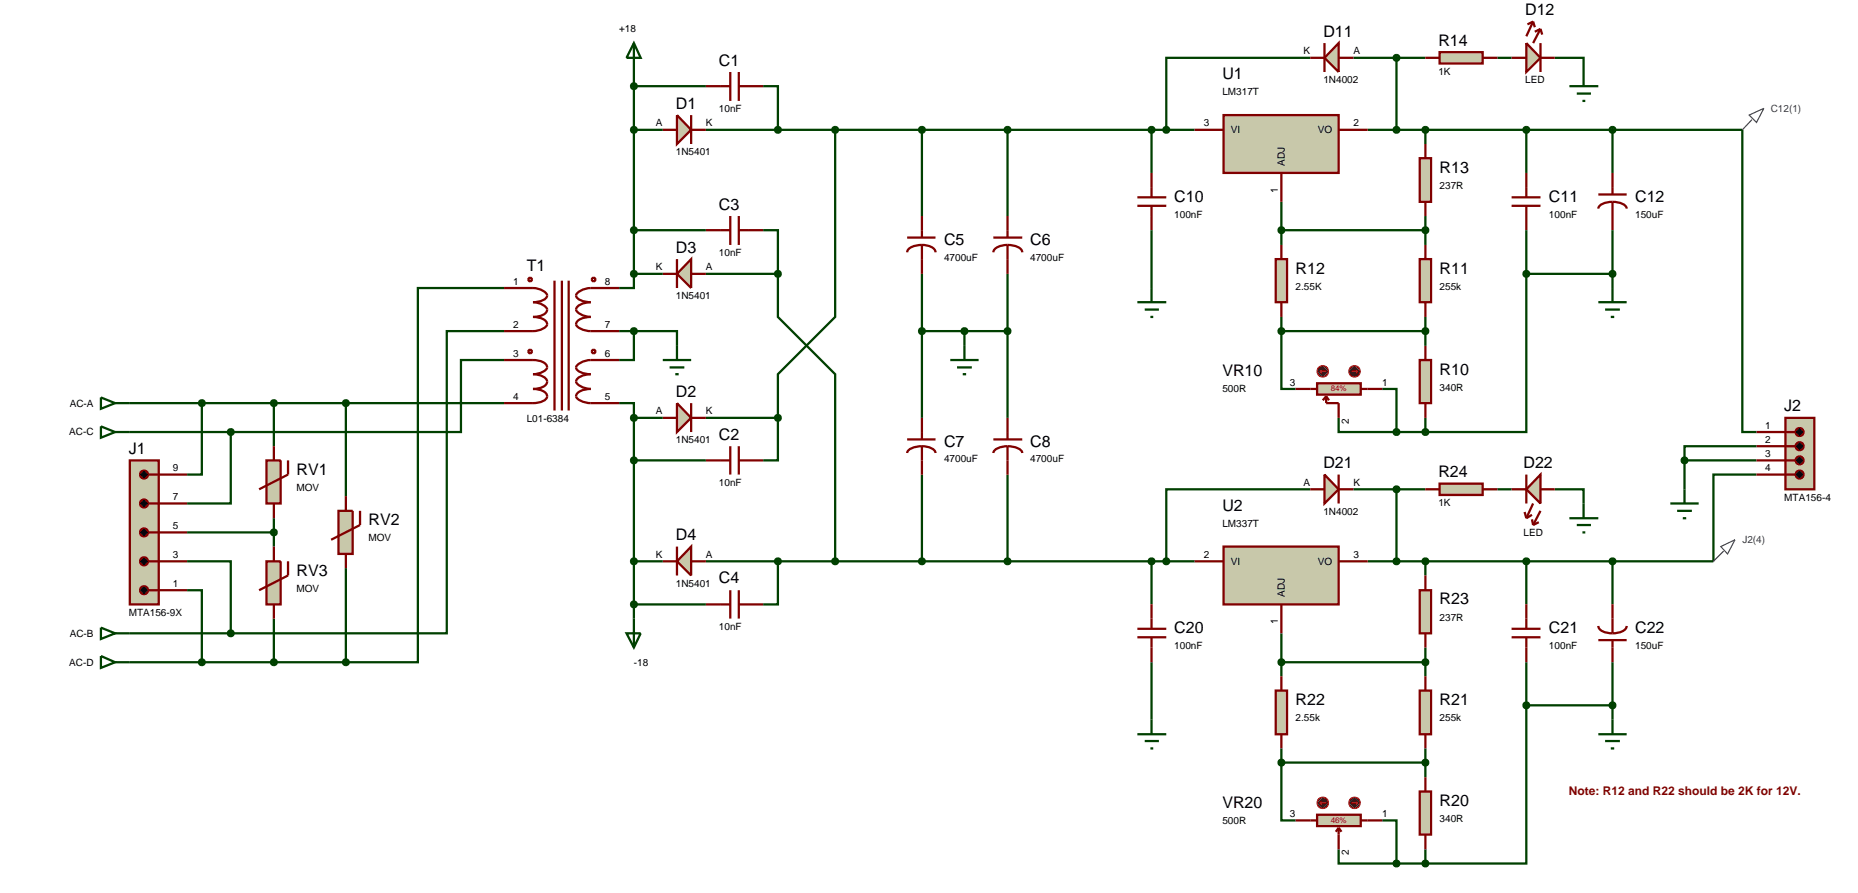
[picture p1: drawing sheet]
<svg xmlns="http://www.w3.org/2000/svg" width="328mm" height="158mm" viewBox="0 0 328 158" stroke-linecap="round" stroke-linejoin="round" font-family="sans-serif">
<g fill="none" stroke="#004000" stroke-width=".4">
<path d="M111.8 12.7v35.6M111.8 15.2h12.7M134.6 15.2h2.6v7.7M231.1 10.2h-25.4v12.7M238.7 10.2h12.7M246.3 10.2v12.7M264.1 10.2h2.5M274.2 10.2h5.1v2.5M111.8 22.9h5.1M124.5 22.9h86.2M147.3 22.9v33l-10.1 10.1v7.7M162.6 22.9v15.2"/>
<path d="M177.7 22.9v15.2M203.1 22.9v7.6M226 35.6v7.6M241.2 22.9h66.1v53.3h2.5M251.4 22.9v2.5M251.4 38.1v5.1M269.2 22.9v7.6M284.4 22.9v7.6M88.9 50.8h-15.2v66h-12.7M88.9 58.4h-10.1v53.3h-38.1M109.2 58.4h2.6M111.8 48.3v2.5h-2.6"/>
<path d="M111.8 58.4v5.1h-2.6M111.8 58.4h7.6v2.6M111.8 48.3h5.1M111.8 40.6h12.7M124.5 48.3h12.7M134.6 40.6h2.6v7.7M137.2 48.3v7.6l10.1 10.1v33M162.6 48.3v25.4M162.6 58.4h15.1M170.1 58.4v2.6M177.7 48.3v25.4M203.1 40.6v10.2"/>
<path d="M226 58.4v10.2h2.5M226 40.6h25.4M226 58.4h25.4M226 55.9v2.5M251.4 55.9v5.1M269.2 48.3v27.9h-17.8M269.2 48.3h15.2M269.2 40.6v7.7M284.4 40.6v10.2M22.9 71.1h66M22.9 76.2h17.8M35.6 71.1v12.6h-2.6"/>
<path d="M40.7 76.2v12.6h-7.7M48.3 71.1v7.6M61 71.1v16.4M88.9 63.5h-7.6v12.7h-40.6M109.2 71.1h2.6v2.6M111.8 73.7h5.1M111.8 73.7v35.4M124.5 73.7h12.7M137.2 73.7v7.5h-2.6M236.1 73.7v2.5h10.2M243.8 68.6h2.5v7.6M246.3 76.2h5.1"/>
<path d="M251.4 73.7v2.5M309.8 78.7h-12.7v2.5M33 99h7.7v12.7M33 93.9h15.3M48.3 91.4v5M111.8 99h5.1M111.8 81.2h12.7M124.5 99h86.2M137.2 99v7.6h-2.6M162.6 83.7v15.3M177.7 83.7v15.3M203.1 99v7.6"/>
<path d="M231.1 86.3h-25.4v12.7M238.7 86.3h12.7M246.3 86.3v12.7M251.4 99v2.5M264.1 86.3h2.5M269.2 99v7.6M274.2 86.3h5.1v2.5M284.4 99v7.6M297.1 81.2h12.7M297.1 81.2v5.1M309.8 83.7h-7.6v15.3h-61M22.9 116.8h38.1"/>
<path d="M22.9 111.7h17.8M33 104.1h2.6v12.7M48.3 109.1v7.7M61 100.2v16.6M111.8 106.6h12.7M203.1 116.8v10.1M226 116.8h25.4M226 111.7v7.6M251.4 114.2v5.1M269.2 116.8v7.6M284.4 116.8v10.1M226 134.5v10.2h2.5"/>
<path d="M226 132v2.5M226 134.5h25.4M251.4 132v5.1M269.2 124.4v27.9h-17.8M269.2 124.4h15.2M236.1 149.8v2.5h10.2M243.8 144.7h2.5v7.6M246.3 152.3h5.1M251.4 149.8v2.5"/>
</g>
<g fill="none" stroke="#800000" stroke-width=".4">
<path d="M162.6 38.1v3.8M88.9 50.8h5.1a2.6 2.6 0 0 1 2.5 1.3 1.43 1.43 0 0 1-1.3 1l-1.2 .2a2.6 2.6 0 0 1 2.5 1.3 1.44 1.44 0 0 1-1.3 1.1l-1.2 .2a2.98 2.98 0 0 1 2.4 .9 .85 .85 0 0 1-.7 1.2l-1.1 .3-.6 .1h-5.1M97.8 49.5v22.9M99.1 49.5v22.9M100.3 49.5v22.9M109.2 50.8h-5a2.79 2.79 0 0 0-2.6 1.3 1.5 1.5 0 0 0 1.3 1l1.3 .2a3.3 3.3 0 0 0-2.5 1l-.1 .3a2.79 2.79 0 0 0 2.6 1.3 3.2 3.2 0 0 0-2.5 .9l-.1 .4a2.77 2.77 0 0 0 2.6 1.2h5M160 41.9h5M162.6 43.2a2.14 2.14 0 0 1 2.4 1.3M162.6 43.2a3.2 3.2 0 0 0-2.5 .9l-.1 .4M162.6 43.2v5.1M88.9 63.5h5.1a2.98 2.98 0 0 1 2.4 .9 .85 .85 0 0 1-.7 1.2l-1.1 .3-.6 .1a2.31 2.31 0 0 1 2.5 1.3 1.44 1.44 0 0 1-1.3 1.1l-1.2 .2a2.98 2.98 0 0 1 2.4 .9 .9 .9 0 0 1-.7 1.3l-1.7 .3h-5.1M109.2 63.5h-5a2.79 2.79 0 0 0-2.6 1.3 1.5 1.5 0 0 0 1.3 1l1.3 .2a3.3 3.3 0 0 0-2.5 1l-.1 .3a2.79 2.79 0 0 0 2.6 1.3 3.2 3.2 0 0 0-2.5 .9l-.1 .4a2.77 2.77 0 0 0 2.6 1.2h5"/>
<path d="M160 77.5h5M162.6 78.7a2.21 2.21 0 0 1 2.4 1.2M162.6 78.7a3.4 3.4 0 0 0-2.5 .9l-.1 .3M162.6 73.7v3.8M162.6 78.7v5"/>
<circle cx="93.5" cy="49.3" r=".31"/>
<circle cx="104.7" cy="49.3" r=".31"/>
<circle cx="93.5" cy="62" r=".31"/>
<circle cx="104.7" cy="62" r=".31"/>
</g>
<path d="M119.4 20.3l2.5 2.6-2.5 2.5z" fill="#c8c8aa" stroke="#800000" stroke-width=".4"/>
<path d="M116.9 22.9h2.5M121.9 20.3v5.1M121.9 22.9h2.6" fill="none" stroke="#800000" stroke-width=".4"/>
<path d="M121.9 45.7v5.1l-2.5-2.5z" fill="#c8c8aa" stroke="#800000" stroke-width=".4"/>
<path d="M116.9 48.3h2.5M119.4 45.7v5.1M121.9 48.3h2.6" fill="none" stroke="#800000" stroke-width=".4"/>
<path d="M119.4 71.1l2.5 2.6-2.5 2.5z" fill="#c8c8aa" stroke="#800000" stroke-width=".4"/>
<path d="M116.9 73.7h2.5M121.9 71.1v5.1M121.9 73.7h2.6" fill="none" stroke="#800000" stroke-width=".4"/>
<path d="M121.9 96.4v5.1l-2.5-2.5z" fill="#c8c8aa" stroke="#800000" stroke-width=".4"/>
<path d="M116.9 99h2.5M119.4 96.4v5.1M121.9 99h2.6" fill="none" stroke="#800000" stroke-width=".4"/>
<path d="M111.5 73.3l.3-.1-.5 .5zM111.8 73.2l.3 .1 .2 .4zM111.8 74.2l.5-.5-.2 .4zM111.3 73.7l.5 .5-.4-.2z" fill="#004000" stroke="#004000" stroke-width=".4"/>
<path d="M111.8 73.2l.5 .5-.5 .5-.5-.5z" fill="#004000"/>
<path d="M111.5 47.9l.3-.1-.5 .5zM111.8 47.8l.3 .1 .2 .4zM111.8 48.8l.5-.5-.2 .4zM111.3 48.3l.5 .5-.4-.2z" fill="#004000" stroke="#004000" stroke-width=".4"/>
<path d="M111.8 47.8l.5 .5-.5 .5-.5-.5z" fill="#004000"/>
<path d="M111.8 7.6l1.2 2.6h-2.5zM111.8 7.6v5.1M110.5 111.7h2.5l-1.2 2.5zM111.8 109.1v5.1" fill="none" stroke="#004000" stroke-width=".4"/>
<g fill="none" stroke="#800000" stroke-width=".4">
<path d="M124.5 15.2h4.3M128.8 12.7v5.1M130.3 12.7v5.1M130.3 15.2h4.3M128.8 38.1v5.1M130.3 38.1v5.1M124.5 40.6h4.3M130.3 40.6h4.3M128.8 78.7v5M130.3 78.7v5M124.5 81.2h4.3M130.3 81.2h4.3"/>
<path d="M124.5 106.6h4.3M128.8 104.1v5M130.3 104.1v5M130.3 106.6h4.3"/>
</g>
<path d="M111.5 40.2l.3-.1-.5 .5zM111.8 40.1l.3 .1 .2 .4zM111.8 41.1l.5-.5-.2 .4zM111.3 40.6l.5 .5-.4-.2z" fill="#004000" stroke="#004000" stroke-width=".4"/>
<path d="M111.8 40.1l.5 .5-.5 .5-.5-.5z" fill="#004000"/>
<path d="M136.9 22.5l.3-.1-.5 .5zM137.2 22.4l.3 .1 .2 .4zM137.2 23.4l.5-.5-.2 .4zM136.7 22.9l.5 .5-.4-.2z" fill="#004000" stroke="#004000" stroke-width=".4"/>
<path d="M137.2 22.4l.5 .5-.5 .5-.5-.5z" fill="#004000"/>
<path d="M111.5 22.5l.3-.1-.5 .5zM111.8 22.4l.3 .1 .2 .4zM111.8 23.4l.5-.5-.2 .4zM111.3 22.9l.5 .5-.4-.2z" fill="#004000" stroke="#004000" stroke-width=".4"/>
<path d="M111.8 22.4l.5 .5-.5 .5-.5-.5z" fill="#004000"/>
<path d="M147 22.5l.3-.1-.5 .5zM147.3 22.4l.3 .1 .2 .4zM147.3 23.4l.5-.5-.2 .4zM146.8 22.9l.5 .5-.4-.2z" fill="#004000" stroke="#004000" stroke-width=".4"/>
<path d="M147.3 22.4l.5 .5-.5 .5-.5-.5z" fill="#004000"/>
<path d="M136.9 47.9l.3-.1-.5 .5zM137.2 47.8l.3 .1 .2 .4zM137.2 48.8l.5-.5-.2 .4zM136.7 48.3l.5 .5-.4-.2z" fill="#004000" stroke="#004000" stroke-width=".4"/>
<path d="M137.2 47.8l.5 .5-.5 .5-.5-.5z" fill="#004000"/>
<path d="M147 98.6l.3-.1-.5 .5zM147.3 98.5l.3 .1 .2 .4zM147.8 99l-.2 .4-.3 .1zM146.8 99l.5 .5-.4-.2z" fill="#004000" stroke="#004000" stroke-width=".4"/>
<path d="M147.3 98.5l.5 .5-.5 .5-.5-.5z" fill="#004000"/>
<path d="M162.3 22.5l.3-.1-.5 .5zM162.6 22.4l.3 .1 .2 .4zM162.6 23.4l.5-.5-.2 .4zM162.1 22.9l.5 .5-.4-.2z" fill="#004000" stroke="#004000" stroke-width=".4"/>
<path d="M162.6 22.4l.5 .5-.5 .5-.5-.5z" fill="#004000"/>
<path d="M162.3 98.6l.3-.1-.5 .5zM162.6 98.5l.3 .1 .2 .4zM163.1 99l-.2 .4-.3 .1zM162.1 99l.5 .5-.4-.2z" fill="#004000" stroke="#004000" stroke-width=".4"/>
<path d="M162.6 98.5l.5 .5-.5 .5-.5-.5z" fill="#004000"/>
<path d="M116.9 63.5h5M118.1 64.8h2.6M119.1 66h.6M119.4 61v2.5" fill="none" stroke="#004000" stroke-width=".4"/>
<path d="M111.5 58l.3-.1-.5 .5zM111.8 57.9l.3 .1 .2 .4zM111.8 58.9l.5-.5-.2 .4zM111.3 58.4l.5 .5-.4-.2z" fill="#004000" stroke="#004000" stroke-width=".4"/>
<path d="M111.8 57.9l.5 .5-.5 .5-.5-.5z" fill="#004000"/>
<path d="M167.6 63.5h5M168.8 64.8h2.6M169.8 66h.6M170.1 61v2.5" fill="none" stroke="#004000" stroke-width=".4"/>
<path d="M162.3 58l.3-.1-.5 .5zM162.6 57.9l.3 .1 .2 .4zM162.6 58.9l.5-.5-.2 .4zM162.1 58.4l.5 .5-.4-.2z" fill="#004000" stroke="#004000" stroke-width=".4"/>
<path d="M162.6 57.9l.5 .5-.5 .5-.5-.5z" fill="#004000"/>
<path d="M22.9 81.2h5.1v25.4h-5.1z" fill="#c8c8aa" stroke="#800000" stroke-width=".4"/>
<path d="M26.2 99h6.8M26.2 93.9h6.8M26.2 88.8h6.8M26.2 83.7h6.8M26.2 104.1h6.8" fill="none" stroke="#800000" stroke-width=".4"/>
<g fill="#000" stroke="#800000" stroke-width=".4">
<path d="M24.9 98.5l.5-.2-.7 .7zM25.4 98.3a.68 .68 0 0 1 .7 .7zM25.4 99.7l.7-.7a.68 .68 0 0 1-.7 .7zM24.7 99l.7 .7a.68 .68 0 0 1-.7-.7z"/>
<path d="M24.9 93.4l.5-.2-.7 .7zM25.4 93.2a.68 .68 0 0 1 .7 .7zM26.1 93.9a.68 .68 0 0 1-.7 .7zM24.7 93.9l.7 .7a.68 .68 0 0 1-.7-.7z"/>
<path d="M24.9 88.3l.5-.2-.7 .7zM25.4 88.1a.68 .68 0 0 1 .7 .7zM26.1 88.8a.68 .68 0 0 1-.7 .7zM24.7 88.8l.7 .7a.68 .68 0 0 1-.7-.7z"/>
<path d="M24.9 83.2l.5-.2-.7 .7zM25.4 83a.68 .68 0 0 1 .7 .7zM26.1 83.7a.68 .68 0 0 1-.7 .7zM24.7 83.7l.7 .7a.68 .68 0 0 1-.7-.7z"/>
<path d="M24.9 103.6l.5-.2-.7 .7zM25.4 103.4a.68 .68 0 0 1 .7 .7zM25.4 104.8l.7-.7a.68 .68 0 0 1-.7 .7zM24.7 104.1l.7 .7a.68 .68 0 0 1-.7-.7z"/>
</g>
<path d="M25.4 98.3l.7 .7-.7 .7-.7-.7zM25.4 93.2l.7 .7-.7 .7-.7-.7zM24.7 88.8l.7-.7 .7 .7-.7 .7zM24.7 83.7l.7-.7 .7 .7-.7 .7zM25.4 103.4l.7 .7-.7 .7-.7-.7z" fill="#000"/>
<path d="M59.7 90.1h2.5v7.6h-2.5z" fill="#c8c8aa" stroke="#800000" stroke-width=".4"/>
<path d="M61 87.5v2.6M61 97.7v2.5M63.5 90.1v2.5l-5.1 2.6" fill="none" stroke="#800000" stroke-width=".4"/>
<path d="M47 81.2h2.5v7.6h-2.5z" fill="#c8c8aa" stroke="#800000" stroke-width=".4"/>
<path d="M48.3 78.7v2.5M48.3 88.8v2.6M50.8 81.2v2.5l-5.1 2.6" fill="none" stroke="#800000" stroke-width=".4"/>
<path d="M47 99h2.5v7.6h-2.5z" fill="#c8c8aa" stroke="#800000" stroke-width=".4"/>
<path d="M48.3 96.4v2.6M50.8 99v2.5l-5.1 2.6M48.3 106.6v2.5" fill="none" stroke="#800000" stroke-width=".4"/>
<path d="M48 93.5l.3-.1-.5 .5zM48.3 93.4l.3 .1 .2 .4zM48.3 94.4l.5-.5-.2 .4zM47.8 93.9l.5 .5-.4-.2z" fill="#004000" stroke="#004000" stroke-width=".4"/>
<path d="M48.3 93.4l.5 .5-.5 .5-.5-.5z" fill="#004000"/>
<path d="M48 70.7l.3-.1-.5 .5zM48.3 70.6l.3 .1 .2 .4zM48.3 71.6l.5-.5-.2 .4zM47.8 71.1l.5 .5-.4-.2z" fill="#004000" stroke="#004000" stroke-width=".4"/>
<path d="M48.3 70.6l.5 .5-.5 .5-.5-.5z" fill="#004000"/>
<path d="M48 116.4l.3-.1-.5 .5zM48.3 116.3l.3 .1 .2 .4zM48.3 117.3l.5-.5-.2 .4zM47.8 116.8l.5 .5-.4-.2z" fill="#004000" stroke="#004000" stroke-width=".4"/>
<path d="M48.3 116.3l.5 .5-.5 .5-.5-.5z" fill="#004000"/>
<path d="M17.8 70.1l2.5 1-2.5 1zM17.8 75.2l2.5 1-2.5 1zM20.3 71.1h2.6M20.3 76.2h2.6M17.8 110.7l2.5 1-2.5 1zM17.8 115.7l2.5 1.1-2.5 1zM20.3 111.7h2.6M20.3 116.8h2.6" fill="none" stroke="#004000" stroke-width=".4"/>
<path d="M35.3 70.7l.3-.1-.5 .5zM35.6 70.6l.4 .2 .1 .3zM35.6 71.6l.5-.5-.2 .4zM35.1 71.1l.5 .5-.3-.1z" fill="#004000" stroke="#004000" stroke-width=".4"/>
<path d="M35.6 70.6l.5 .5-.5 .5-.5-.5z" fill="#004000"/>
<path d="M35.3 116.4l.3-.1-.5 .5zM35.6 116.3l.3 .1 .2 .4zM35.6 117.3l.5-.5-.2 .4zM35.1 116.8l.5 .5-.4-.2z" fill="#004000" stroke="#004000" stroke-width=".4"/>
<path d="M35.1 116.8l.5-.5 .5 .5-.5 .5z" fill="#004000"/>
<path d="M60.7 70.7l.3-.1-.5 .5zM61 70.6l.3 .1 .2 .4zM61 71.6l.5-.5-.2 .4zM60.5 71.1l.5 .5-.4-.2z" fill="#004000" stroke="#004000" stroke-width=".4"/>
<path d="M61 70.6l.5 .5-.5 .5-.5-.5z" fill="#004000"/>
<path d="M60.7 116.4l.3-.1-.5 .5zM61 116.3l.3 .1 .2 .4zM61 117.3l.5-.5-.2 .4zM60.5 116.8l.5 .5-.4-.2z" fill="#004000" stroke="#004000" stroke-width=".4"/>
<path d="M61 116.3l.5 .5-.5 .5-.5-.5z" fill="#004000"/>
<path d="M40.4 111.3l.3-.1-.5 .5zM40.7 111.2l.4 .2 .1 .3zM41.2 111.7l-.1 .3-.4 .2zM40.2 111.7l.5 .5-.4-.2z" fill="#004000" stroke="#004000" stroke-width=".4"/>
<path d="M40.7 111.2l.5 .5-.5 .5-.5-.5z" fill="#004000"/>
<path d="M40.3 75.9l.4-.2-.5 .5zM40.7 75.7l.4 .2 .1 .3zM41.2 76.2l-.1 .3-.4 .2zM40.2 76.2l.5 .5-.4-.2z" fill="#004000" stroke="#004000" stroke-width=".4"/>
<path d="M40.2 76.2l.5-.5 .5 .5-.5 .5z" fill="#004000"/>
<path d="M177.7 38.1v3.8M175.2 41.9h5.1M177.7 43.2a3.2 3.2 0 0 1 2.5 .9l.1 .4M177.7 43.2a3.1 3.1 0 0 0-2.4 .9l-.1 .4M177.7 43.2v5.1M175.2 77.5h5.1M177.7 78.7a3.4 3.4 0 0 1 2.5 .9l.1 .3M177.7 78.7a3.3 3.3 0 0 0-2.4 .9l-.1 .3M177.7 73.7v3.8M177.7 78.7v5" fill="none" stroke="#800000" stroke-width=".4"/>
<path d="M169.8 58l.3-.1-.5 .5zM170.1 57.9l.4 .2 .1 .3zM170.1 58.9l.5-.5-.2 .4zM169.6 58.4l.5 .5-.4-.2z" fill="#004000" stroke="#004000" stroke-width=".4"/>
<path d="M170.1 57.9l.5 .5-.5 .5-.5-.5z" fill="#004000"/>
<path d="M177.4 58l.3-.1-.5 .5zM177.7 57.9l.4 .2 .1 .3zM178.2 58.4l-.1 .3-.4 .2zM177.2 58.4l.5 .5-.3-.1z" fill="#004000" stroke="#004000" stroke-width=".4"/>
<path d="M177.2 58.4l.5-.5 .5 .5-.5 .5z" fill="#004000"/>
<path d="M136.9 73.3l.3-.1-.5 .5zM137.2 73.2l.3 .1 .2 .4zM137.2 74.2l.5-.5-.2 .4zM136.7 73.7l.5 .5-.4-.2z" fill="#004000" stroke="#004000" stroke-width=".4"/>
<path d="M137.2 73.2l.5 .5-.5 .5-.5-.5z" fill="#004000"/>
<path d="M111.5 80.8l.3-.1-.5 .5zM111.8 80.7l.3 .1 .2 .4zM111.8 81.7l.5-.5-.2 .4zM111.3 81.2l.5 .5-.3-.1z" fill="#004000" stroke="#004000" stroke-width=".4"/>
<path d="M111.8 80.7l.5 .5-.5 .5-.5-.5z" fill="#004000"/>
<path d="M136.9 98.6l.3-.1-.5 .5zM137.2 98.5l.3 .1 .2 .4zM137.7 99l-.2 .4-.3 .1zM136.7 99l.5 .5-.4-.2z" fill="#004000" stroke="#004000" stroke-width=".4"/>
<path d="M137.2 98.5l.5 .5-.5 .5-.5-.5z" fill="#004000"/>
<path d="M111.5 98.6l.3-.1-.5 .5zM111.8 98.5l.3 .1 .2 .4zM112.3 99l-.2 .4-.3 .1zM111.3 99l.5 .5-.4-.2z" fill="#004000" stroke="#004000" stroke-width=".4"/>
<path d="M111.8 98.5l.5 .5-.5 .5-.5-.5z" fill="#004000"/>
<path d="M215.8 20.3h20.3v10.2h-20.3z" fill="#c8c8aa" stroke="#800000" stroke-width=".4"/>
<path d="M210.7 22.9h5.1M226 30.5v5.1M236.1 22.9h5.1" fill="none" stroke="#800000" stroke-width=".4"/>
<path d="M177.3 98.7l.4-.2-.5 .5zM177.7 98.5l.4 .2 .1 .3zM178.2 99l-.1 .3-.4 .2zM177.2 99l.5 .5-.3-.1z" fill="#004000" stroke="#004000" stroke-width=".4"/>
<path d="M177.2 99l.5-.5 .5 .5-.5 .5z" fill="#004000"/>
<path d="M177.4 22.5l.3-.1-.5 .5zM177.7 22.4l.4 .2 .1 .3zM177.7 23.4l.5-.5-.1 .3zM177.2 22.9l.5 .5-.3-.1z" fill="#004000" stroke="#004000" stroke-width=".4"/>
<path d="M177.2 22.9l.5-.5 .5 .5-.5 .5z" fill="#004000"/>
<path d="M200.6 36.3h5.1M200.6 34.8h5.1M203.1 30.5v4.3M203.1 36.3v4.3M200.6 112.4h5.1M200.6 110.9h5.1M203.1 106.6v4.3M203.1 112.4v4.4" fill="none" stroke="#800000" stroke-width=".4"/>
<path d="M202.8 22.5l.3-.1-.5 .5zM203.1 22.4l.4 .2 .1 .3zM203.1 23.4l.5-.5-.2 .4zM202.6 22.9l.5 .5-.3-.1z" fill="#004000" stroke="#004000" stroke-width=".4"/>
<path d="M203.1 22.4l.5 .5-.5 .5-.5-.5z" fill="#004000"/>
<path d="M200.6 53.3h5.1M201.9 54.6h2.5M202.9 55.9h.5M203.1 50.8v2.5M200.6 129.5h5.1M201.9 130.7h2.5M202.9 132h.5M203.1 126.9v2.6" fill="none" stroke="#004000" stroke-width=".4"/>
<path d="M233.6 83.7l2.5 2.6-2.5 2.5z" fill="#c8c8aa" stroke="#800000" stroke-width=".4"/>
<path d="M231.1 86.3h2.5M236.1 83.7v5.1M236.1 86.3h2.6" fill="none" stroke="#800000" stroke-width=".4"/>
<path d="M236.1 7.6v5.1l-2.5-2.5z" fill="#c8c8aa" stroke="#800000" stroke-width=".4"/>
<path d="M231.1 10.2h2.5M233.6 7.6v5.1M236.1 10.2h2.6" fill="none" stroke="#800000" stroke-width=".4"/>
<path d="M205.4 22.5l.3-.1-.5 .5zM205.7 22.4l.4 .2 .1 .3zM205.7 23.4l.5-.5-.1 .3zM205.2 22.9l.5 .5-.3-.1z" fill="#004000" stroke="#004000" stroke-width=".4"/>
<path d="M205.7 22.4l.5 .5-.5 .5-.5-.5z" fill="#004000"/>
<g fill="none" stroke="#800000" stroke-width=".4">
<path d="M266.6 36.3h5.1M266.6 34.8h5.1M269.2 30.5v4.3M269.2 36.3v4.3M281.9 34.3h5M284.4 35.6a3.2 3.2 0 0 1 2.4 .9l.1 .3M284.4 35.6a3.2 3.2 0 0 0-2.4 .9l-.1 .3M284.4 30.5v3.8M284.4 35.6v5M266.6 112.4h5.1M266.6 110.9h5.1M269.2 106.6v4.3"/>
<path d="M269.2 112.4v4.4M281.9 110.4a1.44 1.44 0 0 0 1.3 1.1l1.2 .2M281.9 112.9h5M284.4 106.6v5.1M284.4 112.9v3.9M286.9 110.4a1.44 1.44 0 0 1-1.3 1.1l-1.2 .2"/>
</g>
<path d="M246 22.5l.3-.1-.5 .5zM246.3 22.4l.4 .2 .1 .3zM246.3 23.4l.5-.5-.2 .4zM245.8 22.9l.5 .5-.4-.2z" fill="#004000" stroke="#004000" stroke-width=".4"/>
<path d="M246.3 22.4l.5 .5-.5 .5-.5-.5z" fill="#004000"/>
<path d="M268.9 22.5l.3-.1-.5 .5zM269.2 22.4l.4 .2 .1 .3zM269.2 23.4l.5-.5-.1 .3zM268.7 22.9l.5 .5-.3-.1z" fill="#004000" stroke="#004000" stroke-width=".4"/>
<path d="M269.2 22.4l.5 .5-.5 .5-.5-.5z" fill="#004000"/>
<path d="M281.9 53.3h5M283.1 54.6h2.6M284.1 55.9h.6M284.4 50.8v2.5M281.9 129.5h5M283.1 130.7h2.6M284.1 132h.6M284.4 126.9v2.6" fill="none" stroke="#004000" stroke-width=".4"/>
<path d="M284.1 47.9l.3-.1-.5 .5zM284.4 47.8l.4 .2 .1 .3zM284.4 48.8l.5-.5-.2 .4zM283.9 48.3l.5 .5-.4-.2z" fill="#004000" stroke="#004000" stroke-width=".4"/>
<path d="M284.4 47.8l.5 .5-.5 .5-.5-.5z" fill="#004000"/>
<path d="M284 124.1l.4-.2-.5 .5zM284.4 123.9l.3 .1 .2 .4zM284.4 124.9l.5-.5-.1 .3zM283.9 124.4l.5 .5-.4-.2z" fill="#004000" stroke="#004000" stroke-width=".4"/>
<path d="M284.4 123.9l.5 .5-.5 .5-.5-.5z" fill="#004000"/>
<path d="M268.8 98.7l.4-.2-.5 .5zM269.2 98.5l.3 .1 .2 .4zM269.7 99l-.1 .3-.4 .2zM268.7 99l.5 .5-.4-.2z" fill="#004000" stroke="#004000" stroke-width=".4"/>
<path d="M268.7 99l.5-.5 .5 .5-.5 .5z" fill="#004000"/>
<path d="M225 45.7h2v7.6h-2z" fill="#c8c8aa" stroke="#800000" stroke-width=".4"/>
<path d="M226 43.2v2.5M226 53.3v2.6" fill="none" stroke="#800000" stroke-width=".4"/>
<path d="M250.4 27.9h2v7.7h-2z" fill="#c8c8aa" stroke="#800000" stroke-width=".4"/>
<path d="M251.4 25.4v2.5M251.4 35.6v2.5" fill="none" stroke="#800000" stroke-width=".4"/>
<path d="M250.4 45.7h2v7.6h-2z" fill="#c8c8aa" stroke="#800000" stroke-width=".4"/>
<path d="M251.4 43.2v2.5M251.4 53.3v2.6" fill="none" stroke="#800000" stroke-width=".4"/>
<path d="M225 121.8h2v7.7h-2z" fill="#c8c8aa" stroke="#800000" stroke-width=".4"/>
<path d="M226 119.3v2.5M226 129.5v2.5" fill="none" stroke="#800000" stroke-width=".4"/>
<path d="M250.4 104.1h2v7.6h-2z" fill="#c8c8aa" stroke="#800000" stroke-width=".4"/>
<path d="M251.4 101.5v2.6M251.4 111.7v2.5" fill="none" stroke="#800000" stroke-width=".4"/>
<path d="M250.4 121.8h2v7.7h-2z" fill="#c8c8aa" stroke="#800000" stroke-width=".4"/>
<path d="M251.4 119.3v2.5M251.4 129.5v2.5" fill="none" stroke="#800000" stroke-width=".4"/>
<path d="M232.3 143.7h7.7v2h-7.7z" fill="#c8c8aa" stroke="#800000" stroke-width=".4"/>
<path d="M228.5 144.7h3.8M236.1 146l.5 .7M236.1 146l-.5 .7M236.1 146v3.8M240 144.7h3.8" fill="none" stroke="#800000" stroke-width=".4"/>
<path d="M232.6 140.9l.7-.3-1 1zM233.3 140.6a.94 .94 0 0 1 1 1zM234.3 141.6a.94 .94 0 0 1-1 1zM232.3 141.6l1 1a.94 .94 0 0 1-1-1z" fill="#400000" stroke="#f00" stroke-width=".2"/>
<path d="M232.3 141.6l1-1 1 1-1 1z" fill="#400000"/>
<path d="M232.8 141.6l.3 .3M232.8 141.6h1.1M233.1 141.4l-.3 .2" fill="none" stroke="#f00" stroke-width=".2"/>
<path d="M238.2 140.9l.7-.3-1 1zM238.9 140.6a.94 .94 0 0 1 1 1zM239.9 141.6a.94 .94 0 0 1-1 1zM237.9 141.6l1 1a.94 .94 0 0 1-1-1z" fill="#400000" stroke="#f00" stroke-width=".2"/>
<path d="M237.9 141.6l1-1 1 1-1 1z" fill="#400000"/>
<path d="M238.4 141.6h1M239.2 141.4l.2 .2M239.4 141.6l-.2 .3" fill="none" stroke="#f00" stroke-width=".2"/>
<path d="M232.3 67.6h7.7v2h-7.7z" fill="#c8c8aa" stroke="#800000" stroke-width=".4"/>
<path d="M228.5 68.6h3.8M233.9 69.9l-.6 .7M233.9 69.9l.5 .7M233.9 69.9v1.2h2.2v2.6M240 68.6h3.8" fill="none" stroke="#800000" stroke-width=".4"/>
<path d="M232.6 64.8l.7-.3-1 1zM233.3 64.5a.94 .94 0 0 1 1 1zM234.3 65.5a.94 .94 0 0 1-1 1zM232.3 65.5l1 1a.94 .94 0 0 1-1-1z" fill="#400000" stroke="#f00" stroke-width=".2"/>
<path d="M232.3 65.5l1-1 1 1-1 1z" fill="#400000"/>
<path d="M232.8 65.5l.3 .3M232.8 65.5h1.1M233.1 65.3l-.3 .2" fill="none" stroke="#f00" stroke-width=".2"/>
<path d="M238.2 64.8l.7-.3-1 1zM238.9 64.5a.94 .94 0 0 1 1 1zM239.9 65.5a.94 .94 0 0 1-1 1zM237.9 65.5l1 1a.94 .94 0 0 1-1-1z" fill="#400000" stroke="#f00" stroke-width=".2"/>
<path d="M237.9 65.5l1-1 1 1-1 1z" fill="#400000"/>
<path d="M238.4 65.5h1M239.2 65.3l.2 .2M239.4 65.5l-.2 .3" fill="none" stroke="#f00" stroke-width=".2"/>
<path d="M225.6 40.3l.4-.2-.5 .5zM226 40.1l.4 .2 .1 .3zM226 41.1l.5-.5-.1 .3zM225.5 40.6l.5 .5-.4-.2z" fill="#004000" stroke="#004000" stroke-width=".4"/>
<path d="M225.5 40.6l.5-.5 .5 .5-.5 .5z" fill="#004000"/>
<path d="M251 40.3l.4-.2-.5 .5zM251.4 40.1l.4 .2 .1 .3zM251.9 40.6l-.1 .3-.4 .2zM250.9 40.6l.5 .5-.4-.2z" fill="#004000" stroke="#004000" stroke-width=".4"/>
<path d="M250.9 40.6l.5-.5 .5 .5-.5 .5z" fill="#004000"/>
<path d="M251.1 22.5l.3-.1-.5 .5zM251.4 22.4l.4 .2 .1 .3zM251.9 22.9l-.1 .3-.4 .2zM250.9 22.9l.5 .5-.4-.2z" fill="#004000" stroke="#004000" stroke-width=".4"/>
<path d="M251.4 22.4l.5 .5-.5 .5-.5-.5z" fill="#004000"/>
<path d="M250.4 63.5h2v7.6h-2z" fill="#c8c8aa" stroke="#800000" stroke-width=".4"/>
<path d="M251.4 61v2.5M251.4 71.1v2.6" fill="none" stroke="#800000" stroke-width=".4"/>
<path d="M250.4 139.6h2v7.6h-2z" fill="#c8c8aa" stroke="#800000" stroke-width=".4"/>
<path d="M251.4 137.1v2.5M251.4 147.2v2.6" fill="none" stroke="#800000" stroke-width=".4"/>
<path d="M245.9 75.9l.4-.2-.5 .5zM246.3 75.7l.3 .1 .2 .4zM246.3 76.7l.5-.5-.1 .3zM245.8 76.2l.5 .5-.4-.2z" fill="#004000" stroke="#004000" stroke-width=".4"/>
<path d="M246.3 75.7l.5 .5-.5 .5-.5-.5z" fill="#004000"/>
<path d="M245.9 152l.4-.2-.5 .5zM246.3 151.8l.4 .2 .1 .3zM246.3 152.8l.5-.5-.2 .4zM245.8 152.3l.5 .5-.4-.2z" fill="#004000" stroke="#004000" stroke-width=".4"/>
<path d="M246.3 151.8l.5 .5-.5 .5-.5-.5z" fill="#004000"/>
<path d="M268.8 124.1l.4-.2-.5 .5zM269.2 123.9l.3 .1 .2 .4zM269.7 124.4l-.1 .3-.4 .2zM268.7 124.4l.5 .5-.4-.2z" fill="#004000" stroke="#004000" stroke-width=".4"/>
<path d="M268.7 124.4l.5-.5 .5 .5-.5 .5z" fill="#004000"/>
<path d="M251 152l.4-.2-.5 .5zM251.4 151.8l.4 .2 .1 .3zM251.9 152.3l-.1 .3-.4 .2zM250.9 152.3l.5 .5-.4-.2z" fill="#004000" stroke="#004000" stroke-width=".4"/>
<path d="M251.4 151.8l.5 .5-.5 .5-.5-.5z" fill="#004000"/>
<path d="M268.9 47.9l.3-.1-.5 .5zM269.2 47.8l.4 .2 .1 .3zM269.2 48.8l.5-.5-.1 .3zM268.7 48.3l.5 .5-.3-.1z" fill="#004000" stroke="#004000" stroke-width=".4"/>
<path d="M269.2 47.8l.5 .5-.5 .5-.5-.5z" fill="#004000"/>
<path d="M251 75.9l.4-.2-.5 .5zM251.4 75.7l.4 .2 .1 .3zM251.9 76.2l-.1 .3-.4 .2zM250.9 76.2l.5 .5-.4-.2z" fill="#004000" stroke="#004000" stroke-width=".4"/>
<path d="M250.9 76.2l.5-.5 .5 .5-.5 .5z" fill="#004000"/>
<path d="M251.1 58l.3-.1-.5 .5zM251.4 57.9l.4 .2 .1 .3zM251.9 58.4l-.1 .3-.4 .2zM250.9 58.4l.5 .5-.4-.2z" fill="#004000" stroke="#004000" stroke-width=".4"/>
<path d="M251.4 57.9l.5 .5-.5 .5-.5-.5z" fill="#004000"/>
<path d="M225.7 58l.3-.1-.5 .5zM226 57.9l.4 .2 .1 .3zM226.5 58.4l-.1 .3-.4 .2zM225.5 58.4l.5 .5-.4-.2z" fill="#004000" stroke="#004000" stroke-width=".4"/>
<path d="M226 57.9l.5 .5-.5 .5-.5-.5z" fill="#004000"/>
<path d="M251 134.2l.4-.2-.5 .5zM251.4 134l.4 .2 .1 .3zM251.9 134.5l-.1 .3-.4 .2zM250.9 134.5l.5 .5-.4-.2z" fill="#004000" stroke="#004000" stroke-width=".4"/>
<path d="M251.4 134l.5 .5-.5 .5-.5-.5z" fill="#004000"/>
<path d="M225.6 134.2l.4-.2-.5 .5zM226 134l.4 .2 .1 .3zM226.5 134.5l-.1 .3-.4 .2zM225.5 134.5l.5 .5-.4-.2z" fill="#004000" stroke="#004000" stroke-width=".4"/>
<path d="M226 134l.5 .5-.5 .5-.5-.5z" fill="#004000"/>
<path d="M314.9 73.7h5.1v12.6h-5.1z" fill="#c8c8aa" stroke="#800000" stroke-width=".4"/>
<path d="M309.8 76.2h6.9M309.8 78.7h6.9M309.8 81.2h6.9M309.8 83.7h6.9" fill="none" stroke="#800000" stroke-width=".4"/>
<g fill="#000" stroke="#800000" stroke-width=".4">
<path d="M316.9 75.7l.5-.2-.7 .7zM317.4 75.5a.68 .68 0 0 1 .7 .7zM318.1 76.2a.68 .68 0 0 1-.7 .7zM316.7 76.2l.7 .7a.68 .68 0 0 1-.7-.7z"/>
<path d="M316.9 78.2l.5-.2-.7 .7zM317.4 78a.68 .68 0 0 1 .7 .7zM317.4 79.4l.7-.7a.68 .68 0 0 1-.7 .7zM316.7 78.7l.7 .7a.68 .68 0 0 1-.7-.7z"/>
<path d="M316.9 80.7l.5-.2-.7 .7zM317.4 80.5a.68 .68 0 0 1 .7 .7zM317.4 81.9l.7-.7a.68 .68 0 0 1-.7 .7zM316.7 81.2l.7 .7a.68 .68 0 0 1-.7-.7z"/>
<path d="M316.9 83.2l.5-.2-.7 .7zM317.4 83a.68 .68 0 0 1 .7 .7zM317.4 84.4l.7-.7a.68 .68 0 0 1-.7 .7zM316.7 83.7l.7 .7a.68 .68 0 0 1-.7-.7z"/>
</g>
<path d="M316.7 76.2l.7-.7 .7 .7-.7 .7zM316.7 78.7l.7-.7 .7 .7-.7 .7zM317.4 80.5l.7 .7-.7 .7-.7-.7zM316.7 83.7l.7-.7 .7 .7-.7 .7z" fill="#000"/>
<path d="M284.1 22.5l.3-.1-.5 .5zM284.4 22.4l.4 .2 .1 .3zM284.4 23.4l.5-.5-.2 .4zM283.9 22.9l.5 .5-.4-.2z" fill="#004000" stroke="#004000" stroke-width=".4"/>
<path d="M284.4 22.4l.5 .5-.5 .5-.5-.5z" fill="#004000"/>
<path d="M284.1 98.6l.3-.1-.5 .5zM284.4 98.5l.3 .1 .2 .4zM284.4 99.5l.5-.5-.1 .3zM283.9 99l.5 .5-.4-.2z" fill="#004000" stroke="#004000" stroke-width=".4"/>
<path d="M284.4 98.5l.5 .5-.5 .5-.5-.5z" fill="#004000"/>
<path d="M294.6 88.8h5M295.8 90.1h2.6M296.8 91.4h.6M297.1 86.3v2.5" fill="none" stroke="#004000" stroke-width=".4"/>
<path d="M296.8 80.8l.3-.1-.5 .5zM297.1 80.7l.4 .2 .1 .3zM297.1 81.7l.5-.5-.2 .4zM296.6 81.2l.5 .5-.4-.2z" fill="#004000" stroke="#004000" stroke-width=".4"/>
<path d="M297.1 80.7l.5 .5-.5 .5-.5-.5z" fill="#004000"/>
<path d="M253.9 85.3h7.6v2h-7.6z" fill="#c8c8aa" stroke="#800000" stroke-width=".4"/>
<path d="M251.4 86.3h2.5M261.5 86.3h2.6" fill="none" stroke="#800000" stroke-width=".4"/>
<path d="M253.9 9.2h7.6v2h-7.6z" fill="#c8c8aa" stroke="#800000" stroke-width=".4"/>
<path d="M251.4 10.2h2.5M261.5 10.2h2.6" fill="none" stroke="#800000" stroke-width=".4"/>
<path d="M269.2 7.6l2.5 2.6-2.5 2.5z" fill="#c8c8aa" stroke="#800000" stroke-width=".4"/>
<path d="M266.6 10.2h2.6M270.4 3.8l-1.2 2.6M270.4 3.8l-1 .5M270.4 3.8l.3 1M271.7 7.6v5.1M271.7 5.1l-1.3 2.5M271.7 5.1l-1 .5M271.7 5.1l.3 1M271.7 10.2h2.5" fill="none" stroke="#800000" stroke-width=".4"/>
<path d="M271.7 83.7v5.1l-2.5-2.5z" fill="#c8c8aa" stroke="#800000" stroke-width=".4"/>
<path d="M266.6 86.3h2.6M268.9 90.3l.3 1.1M269.2 83.7v5.1M270.2 90.8l-1 .6M270.2 91.6l.2 1M270.4 88.8l-1.2 2.6M271.4 92.1l-1 .5M271.7 90.1l-1.3 2.5M271.7 86.3h2.5" fill="none" stroke="#800000" stroke-width=".4"/>
<path d="M276.8 15.2h5.1M278.1 16.5h2.5M279.1 17.8h.5M279.3 12.7v2.5M276.8 91.4h5.1M278.1 92.6h2.5M279.1 93.9h.5M279.3 88.8v2.6" fill="none" stroke="#004000" stroke-width=".4"/>
<path d="M246 9.8l.3-.1-.5 .5zM246.3 9.7l.4 .2 .1 .3zM246.3 10.7l.5-.5-.2 .4zM245.8 10.2l.5 .5-.4-.2z" fill="#004000" stroke="#004000" stroke-width=".4"/>
<path d="M246.3 9.7l.5 .5-.5 .5-.5-.5z" fill="#004000"/>
<path d="M246 85.9l.3-.1-.5 .5zM246.3 85.8l.3 .1 .2 .4zM246.3 86.8l.5-.5-.1 .3zM245.8 86.3l.5 .5-.4-.2z" fill="#004000" stroke="#004000" stroke-width=".4"/>
<path d="M246.3 85.8l.5 .5-.5 .5-.5-.5z" fill="#004000"/>
<path d="M215.8 96.4h20.3v10.2h-20.3z" fill="#c8c8aa" stroke="#800000" stroke-width=".4"/>
<path d="M210.7 99h5.1M236.1 99h5.1M226 106.6v5.1" fill="none" stroke="#800000" stroke-width=".4"/>
<path d="M205.3 98.7l.4-.2-.5 .5zM205.7 98.5l.3 .1 .2 .4zM206.2 99l-.1 .3-.4 .2zM205.2 99l.5 .5-.4-.2z" fill="#004000" stroke="#004000" stroke-width=".4"/>
<path d="M205.2 99l.5-.5 .5 .5-.5 .5z" fill="#004000"/>
<path d="M246 98.6l.3-.1-.5 .5zM246.3 98.5l.3 .1 .2 .4zM246.3 99.5l.5-.5-.1 .3zM245.8 99l.5 .5-.4-.2z" fill="#004000" stroke="#004000" stroke-width=".4"/>
<path d="M246.3 98.5l.5 .5-.5 .5-.5-.5z" fill="#004000"/>
<path d="M225.6 116.5l.4-.2-.5 .5zM226 116.3l.4 .2 .1 .3zM226.5 116.8l-.1 .3-.4 .2zM225.5 116.8l.5 .5-.4-.2z" fill="#004000" stroke="#004000" stroke-width=".4"/>
<path d="M226 116.3l.5 .5-.5 .5-.5-.5z" fill="#004000"/>
<path d="M251.1 98.6l.3-.1-.5 .5zM251.4 98.5l.4 .2 .1 .3zM251.9 99l-.1 .3-.4 .2zM250.9 99l.5 .5-.4-.2z" fill="#004000" stroke="#004000" stroke-width=".4"/>
<path d="M251.4 98.5l.5 .5-.5 .5-.5-.5z" fill="#004000"/>
<path d="M251 116.5l.4-.2-.5 .5zM251.4 116.3l.4 .2 .1 .3zM251.9 116.8l-.1 .3-.4 .2zM250.9 116.8l.5 .5-.4-.2z" fill="#004000" stroke="#004000" stroke-width=".4"/>
<path d="M251.4 116.3l.5 .5-.5 .5-.5-.5z" fill="#004000"/>
<path d="M202.7 98.7l.4-.2-.5 .5zM203.1 98.5l.3 .1 .2 .4zM203.6 99l-.1 .3-.4 .2zM202.6 99l.5 .5-.4-.2z" fill="#004000" stroke="#004000" stroke-width=".4"/>
<path d="M202.6 99l.5-.5 .5 .5-.5 .5z" fill="#004000"/>
<path d="M111.5 14.8l.3-.1-.5 .5zM111.8 14.7l.3 .1 .2 .4zM111.8 15.7l.5-.5-.2 .4zM111.3 15.2l.5 .5-.4-.2z" fill="#004000" stroke="#004000" stroke-width=".4"/>
<path d="M111.8 14.7l.5 .5-.5 .5-.5-.5z" fill="#004000"/>
<path d="M111.5 106.2l.3-.1-.5 .5zM111.8 106.1l.3 .1 .2 .4zM111.8 107.1l.5-.5-.2 .4zM111.3 106.6l.5 .5-.3-.1z" fill="#004000" stroke="#004000" stroke-width=".4"/>
<path d="M111.8 106.1l.5 .5-.5 .5-.5-.5z" fill="#004000"/>
<path d="M308.5 20.3l2.6-1.2-1.3 2.5zM309 21.1l-1.7 1.8M303.5 96.4l2.5-1.2-1.3 2.5zM304 97.2l-1.8 1.8" fill="none" stroke="#0000c0" stroke-width=".2"/>
<g font-size="2.8">
<text x="269" y="2.7">D12</text>
<text x="126.8" y="11.6">C1</text>
<text x="233.4" y="6.5">D11</text>
<text x="253.7" y="8.1">R14</text>
<text x="215.6" y="14">U1</text>
<text x="119.2" y="19.2">D1</text>
<text x="207.1" y="35.6">C10</text>
<text x="253.9" y="30.5">R13</text>
<text x="273.2" y="35.6">C11</text>
<text x="288.4" y="35.6">C12</text>
<text x="126.8" y="37">C3</text>
<text x="92.9" y="47.8">T1</text>
<text x="119.2" y="44.6">D3</text>
<text x="166.5" y="43.2">C5</text>
<text x="181.7" y="43.2">C6</text>
<text x="228.5" y="48.3">R12</text>
<text x="253.9" y="48.3">R11</text>
<text x="119.2" y="70">D2</text>
<text x="215.6" y="66.4">VR10</text>
<text x="253.9" y="66.1">R10</text>
<text x="126.8" y="77.6">C2</text>
<text x="314.7" y="72.6">J2</text>
<text x="22.7" y="80.1">J1</text>
<text x="52.3" y="83.8">RV1</text>
<text x="166.5" y="78.8">C7</text>
<text x="181.7" y="78.8">C8</text>
<text x="233.4" y="82.6">D21</text>
<text x="268.7" y="82.6">D22</text>
<text x="253.7" y="84.2">R24</text>
<text x="65" y="92.7">RV2</text>
<text x="119.2" y="95.3">D4</text>
<text x="215.6" y="90.1">U2</text>
<text x="52.3" y="101.6">RV3</text>
<text x="126.8" y="102.9">C4</text>
<text x="253.9" y="106.6">R23</text>
<text x="207.1" y="111.7">C20</text>
<text x="273.2" y="111.7">C21</text>
<text x="288.4" y="111.7">C22</text>
<text x="228.5" y="124.4">R22</text>
<text x="253.9" y="124.4">R21</text>
<text x="215.6" y="142.5">VR20</text>
<text x="253.9" y="142.2">R20</text>
</g>
<text font-size="2.1" fill="#800000" x="276.7" y="140.2">Note: R12 and R22 should be 2K for 12V.</text>
<g font-size="1.8">
<text x="109.2" y="5.7">+18</text>
<text x="229.9" y="9.6">K</text>
<text x="238.7" y="9.6">A</text>
<text x="215.6" y="16.8">LM317T</text>
<text x="233.4" y="14.7">1N4002</text>
<text x="253.7" y="13.2">1K</text>
<text x="269" y="14.7">LED</text>
<text x="115.7" y="22.3">A</text>
<text x="124.5" y="22.3">K</text>
<text x="126.8" y="19.8">10nF</text>
<text x="212.3" y="22.3">3</text>
<text x="217.1" y="23.5">VI</text>
<text x="232.4" y="23.5">VO</text>
<text x="238.7" y="22.3">2</text>
<text x="119.2" y="27.4">1N5401</text>
<text x="226.6" y="29.2" transform="rotate(-90 226.6 29.2)">ADJ</text>
<text x="225.4" y="34" transform="rotate(-90 225.4 34)">1</text>
<text x="253.9" y="33.4">237R</text>
<text x="207.1" y="38.4">100nF</text>
<text x="273.2" y="38.4">100nF</text>
<text x="288.4" y="38.4">150uF</text>
<text x="115.7" y="47.7">K</text>
<text x="124.5" y="47.7">A</text>
<text x="126.8" y="45.2">10nF</text>
<text x="166.5" y="46.1">4700uF</text>
<text x="181.7" y="46.1">4700uF</text>
<text x="90.5" y="50.2">1</text>
<text x="106.7" y="50.2">8</text>
<text x="119.2" y="52.8">1N5401</text>
<text x="228.5" y="51.1">2.55K</text>
<text x="253.9" y="51.1">255k</text>
<text x="90.5" y="57.8">2</text>
<text x="106.7" y="57.8">7</text>
<text x="90.5" y="62.9">3</text>
<text x="106.7" y="62.9">6</text>
<text x="12.3" y="71.7">AC-A</text>
<text x="90.5" y="70.5">4</text>
<text x="106.7" y="70.5">5</text>
<text x="215.6" y="69.2">500R</text>
<text x="227.5" y="68">3</text>
<text x="243.8" y="68">1</text>
<text x="253.9" y="68.9">340R</text>
<text x="12.2" y="76.8">AC-C</text>
<text x="92.9" y="74.4">L01-6384</text>
<text x="115.7" y="73.1">A</text>
<text x="124.5" y="73.1">K</text>
<text x="237.9" y="74.7" transform="rotate(-90 237.9 74.7)">2</text>
<text x="311.3" y="75.6">1</text>
<text x="30.5" y="83.1">9</text>
<text x="119.2" y="78.2">1N5401</text>
<text x="166.5" y="81.5">4700uF</text>
<text x="181.7" y="81.5">4700uF</text>
<text x="311.3" y="80.6">3</text>
<text x="311.3" y="78.1">2</text>
<text x="311.3" y="83.1">4</text>
<text x="30.5" y="88.2">7</text>
<text x="52.3" y="86.6">MOV</text>
<text x="126.8" y="85.7">10nF</text>
<text x="229.9" y="85.7">A</text>
<text x="238.7" y="85.7">K</text>
<text x="253.7" y="89.3">1K</text>
<text x="314.7" y="88.3">MTA156-4</text>
<text x="30.5" y="93.3">5</text>
<text x="65" y="95.5">MOV</text>
<text x="215.6" y="92.9">LM337T</text>
<text x="233.4" y="90.8">1N4002</text>
<text x="268.7" y="94.6">LED</text>
<text x="30.5" y="98.4">3</text>
<text x="115.7" y="98.4">K</text>
<text x="124.5" y="98.4">A</text>
<text x="212.3" y="98.4">2</text>
<text x="217.1" y="99.6">VI</text>
<text x="232.4" y="99.6">VO</text>
<text x="238.7" y="98.4">3</text>
<text x="30.5" y="103.5">1</text>
<text x="52.3" y="104.4">MOV</text>
<text x="119.2" y="103.5">1N5401</text>
<text x="226.6" y="105.3" transform="rotate(-90 226.6 105.3)">ADJ</text>
<text x="12.3" y="112.3">AC-B</text>
<text x="22.7" y="108.6">MTA156-9X</text>
<text x="126.8" y="111.1">10nF</text>
<text x="225.4" y="110.1" transform="rotate(-90 225.4 110.1)">1</text>
<text x="253.9" y="109.5">237R</text>
<text x="12.2" y="117.4">AC-D</text>
<text x="111.8" y="117.4">-18</text>
<text x="207.1" y="114.5">100nF</text>
<text x="273.2" y="114.5">100nF</text>
<text x="288.4" y="114.5">150uF</text>
<text x="228.5" y="127.2">2.55k</text>
<text x="253.9" y="127.2">255k</text>
<text x="215.6" y="145.3">500R</text>
<text x="227.5" y="144.1">3</text>
<text x="243.8" y="144.1">1</text>
<text x="253.9" y="145">340R</text>
<text x="237.9" y="150.8" transform="rotate(-90 237.9 150.8)">2</text>
</g>
<g font-size="1.8" fill="#0000c0">
<text x="312.3" y="19.7">C12(1)</text>
<text x="307.3" y="95.8">J2(4)</text>
</g>
<g font-size="1.4" fill="#c00000">
<text x="234.7" y="69">84%</text>
<text x="234.7" y="145.1">46%</text>
</g>
</svg>
